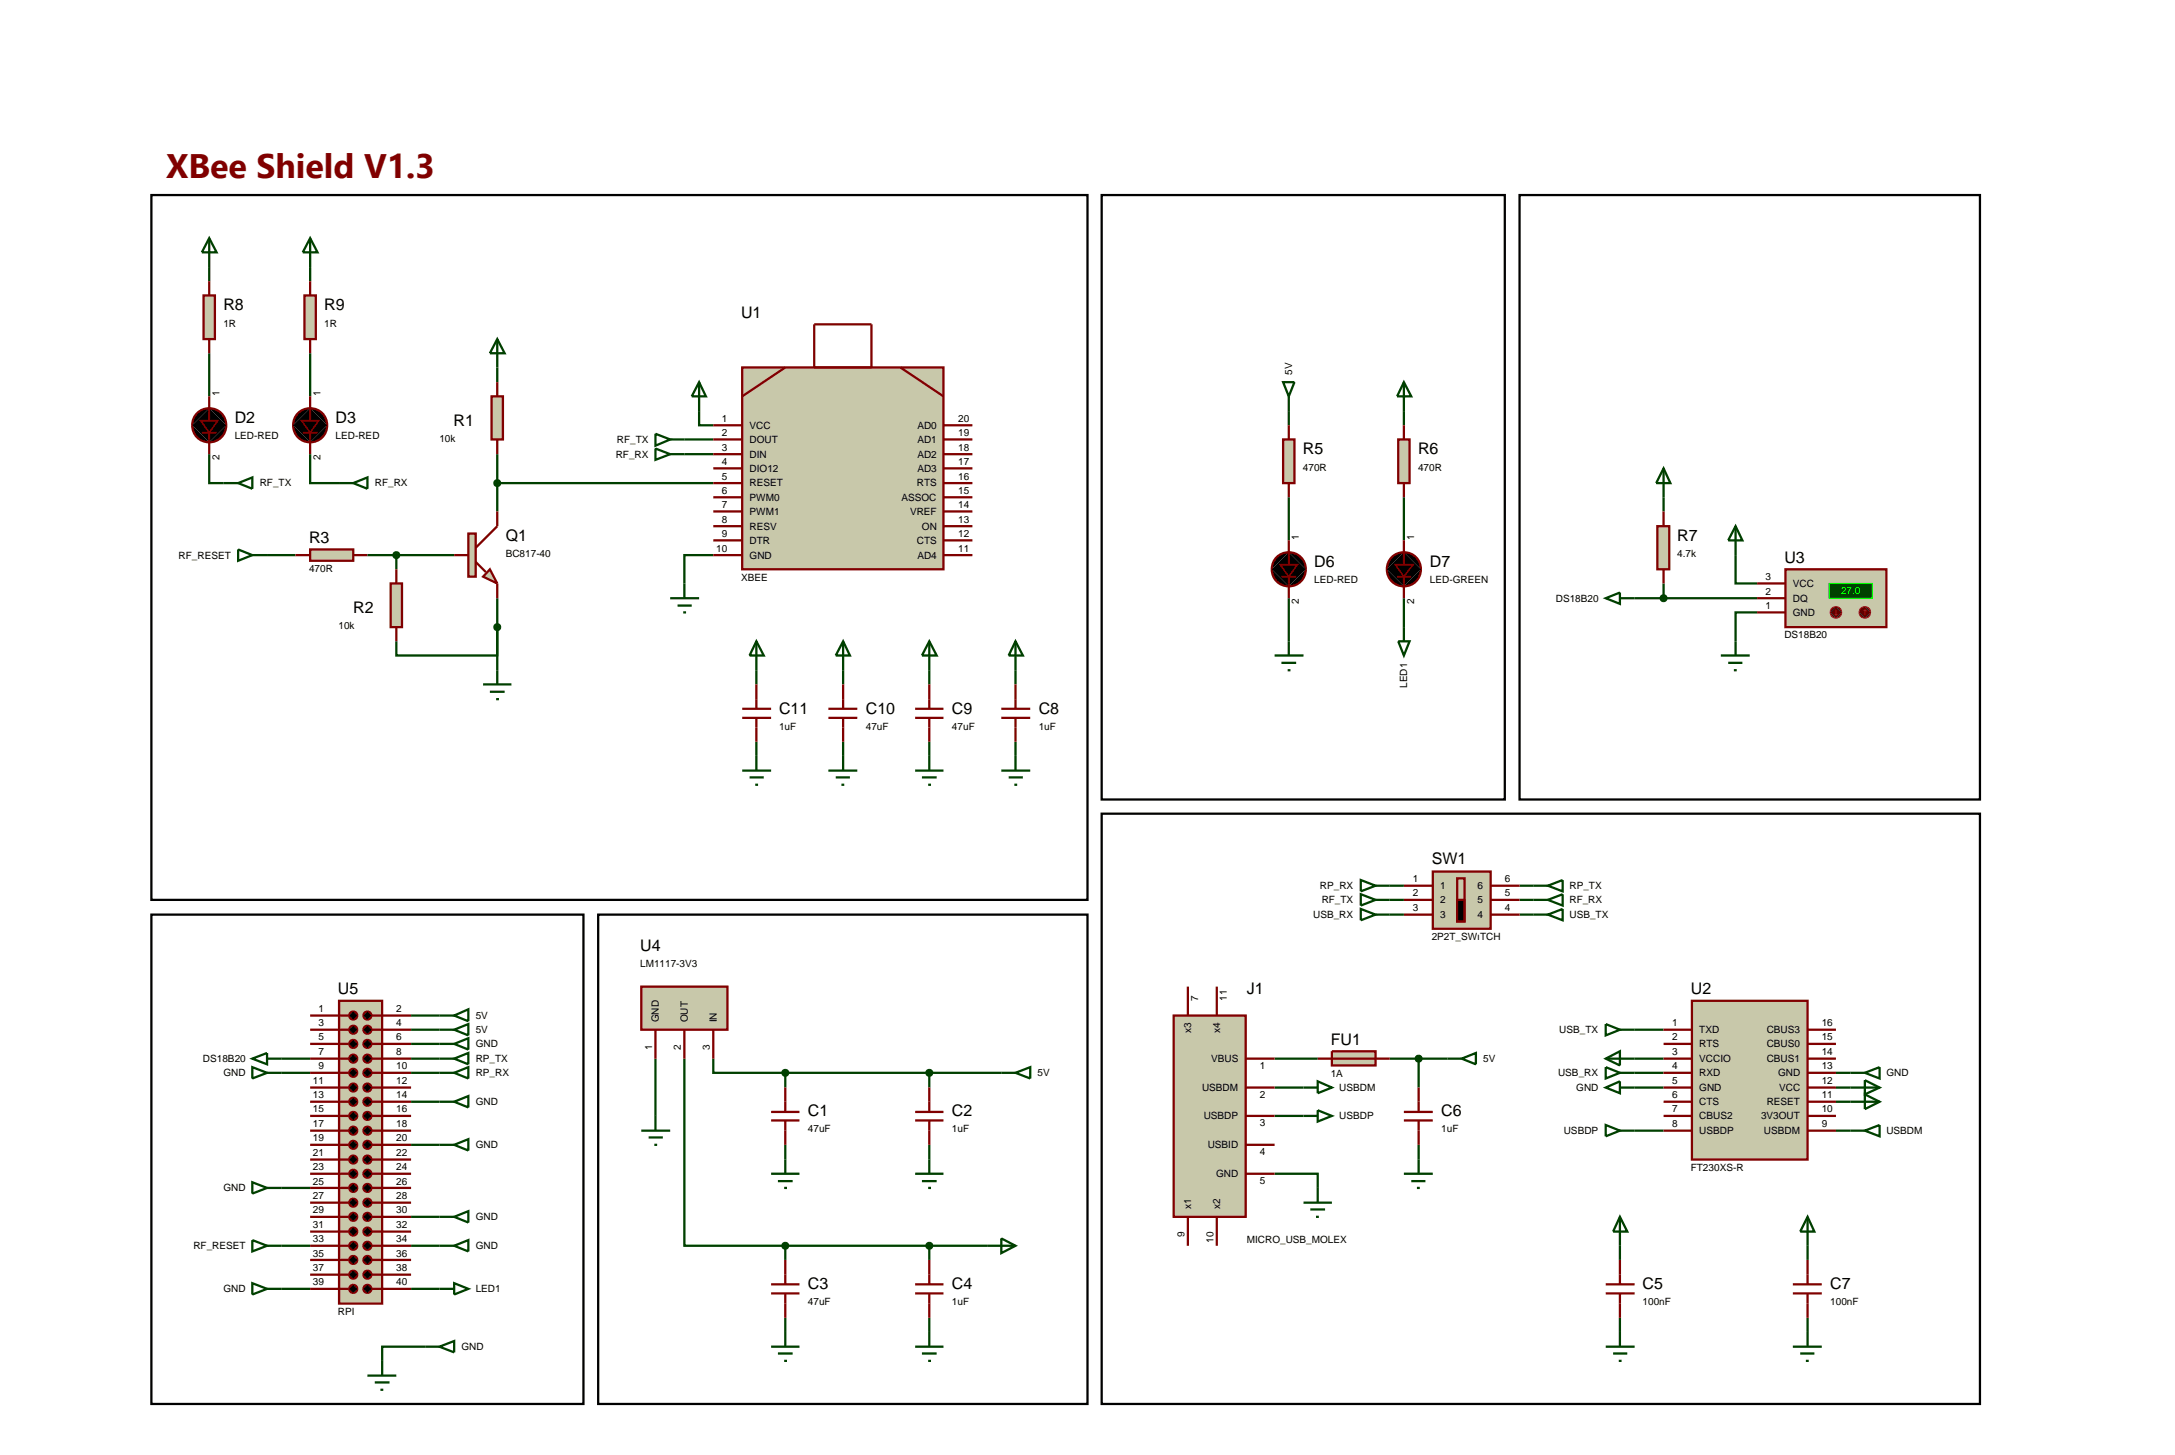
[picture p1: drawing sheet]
<svg xmlns="http://www.w3.org/2000/svg" width="384mm" height="257mm" viewBox="0 0 384 257" stroke-linecap="round" stroke-linejoin="round" font-family="sans-serif">
<g fill="none" stroke="#004000" stroke-width=".4">
<path d="M36.9 47.1v2.5M54.7 47.1v2.5M36.9 62.3v7.6M54.7 62.3v7.6M87.7 64.8v2.6M120.7 77.5h5.1M123.3 72.5v2.5h2.5M227.3 72.5v2.5M247.6 72.5v2.5M36.9 80.1v5.1h2.5M47.1 97.9h5M54.7 80.1v5.1h5.1"/>
<path d="M64.8 97.9h15.3M69.9 97.9v2.5M87.7 85.2h38.1M87.7 80.1v10.1M120.7 80.1h5.1M125.8 97.9h-5.1v5M227.3 87.7v7.6M247.6 87.7v7.6M293.4 87.7v2.5M306.1 97.9v5h3.8M87.7 110.6v5h-17.8v-2.5M87.7 105.5v12.7"/>
<path d="M133.4 118.2v2.5M148.7 118.2v2.5M163.9 118.2v2.5M179.1 118.2v2.5M227.3 105.5v7.6M247.6 105.5v5.1M288.3 105.5h21.6M293.4 102.9v2.6M309.9 108h-3.8v5.1M133.4 130.8v2.5M148.7 130.8v2.5M163.9 130.8v2.5"/>
<path d="M179.1 130.8v2.5M245.1 158.7h2.5M245.1 156.2h2.5M268 158.7h2.5M268 156.2h2.5M72.5 179.1h5M245.1 161.3h2.5M268 161.3h2.5M49.6 189.2h5.1M49.6 186.7h5.1M72.5 181.6h5M72.5 184.1h5"/>
<path d="M72.5 189.2h5M72.5 194.3h5M72.5 186.7h5M115.6 186.7v10.1M120.7 186.7v33h17.8M125.8 186.7v2.5h12.7M138.5 189.2h38.1M138.5 189.2v2.6M163.9 189.2v2.6M224.8 186.7h7.6M224.8 196.8h5.1M224.8 191.8h5.1"/>
<path d="M245.1 186.7h10.2M250.2 186.7v5.1M288.3 181.6h5.1M288.3 189.2h5.1M288.3 186.7h5.1M288.3 191.8h5.1M288.3 199.4h5.1M323.8 189.2h2.6M323.8 194.3h2.6M323.8 191.8h2.6M323.8 199.4h2.6M49.6 209.5h5.1"/>
<path d="M49.6 219.7h5.1M72.5 201.9h5M72.5 214.6h5M72.5 219.7h5M138.5 219.7h35.6M138.5 201.9v2.6M138.5 219.7v2.5M163.9 201.9v2.6M163.9 219.7v2.5M224.8 207h7.6v2.5M250.2 201.9v2.6M285.7 219.7v2.5"/>
<path d="M318.8 219.7v2.5M49.6 227.3h5.1M72.5 227.3h5M75 237.5h-7.6v2.5M138.5 232.4v2.5M163.9 232.4v2.5M285.7 232.4v2.5M318.8 232.4v2.5"/>
</g>
<path d="M130.9 64.8h35.5v35.6h-35.5z" fill="#c8c8aa" stroke="#800000" stroke-width=".4"/>
<g fill="none" stroke="#800000" stroke-width=".4">
<path d="M143.6 57.2h10.1v7.6h-10.1zM125.8 75h5.1M125.8 77.5h5.1M138.5 64.8l-7.6 5.1M158.8 64.8l7.6 5.1M166.4 75h5.1M166.4 77.5h5.1M125.8 80.1h5.1M125.8 82.6h5.1M125.8 85.2h5.1M125.8 87.7h5.1M125.8 90.2h5.1"/>
<path d="M125.8 92.8h5.1M125.8 95.3h5.1M125.8 97.9h5.1M166.4 80.1h5.1M166.4 82.6h5.1M166.4 85.2h5.1M166.4 87.7h5.1M166.4 90.2h5.1M166.4 92.8h5.1M166.4 95.3h5.1M166.4 97.9h5.1"/>
</g>
<path d="M115.6 76.5l2.6 1-2.6 1.1zM115.6 79.1l2.6 1-2.6 1zM118.2 77.5h2.5M118.2 80.1h2.5" fill="none" stroke="#004000" stroke-width=".4"/>
<g fill="#c8c8aa" stroke="#800000" stroke-width=".4">
<path d="M86.4 100.4l1.3 2.5-2.5-1.2z"/>
<path d="M82.6 94.1h1.3v7.6h-1.3z"/>
</g>
<path d="M80.1 97.9h2.5M83.9 99.1l1.8 1.8M87.7 90.2v2.6l-3.8 3.8M87.7 102.9v2.6" fill="none" stroke="#800000" stroke-width=".4"/>
<path d="M86.7 69.9h2v7.6h-2z" fill="#c8c8aa" stroke="#800000" stroke-width=".4"/>
<path d="M87.7 67.4v2.5M87.7 77.5v2.6" fill="none" stroke="#800000" stroke-width=".4"/>
<path d="M87.4 84.8l.3-.1-.5 .5zM87.7 84.7l.4 .2 .1 .3zM87.7 85.7l.5-.5-.2 .4zM87.2 85.2l.5 .5-.4-.2z" fill="#004000" stroke="#004000" stroke-width=".4"/>
<path d="M87.7 84.7l.5 .5-.5 .5-.5-.5z" fill="#004000"/>
<path d="M68.9 102.9h2v7.7h-2z" fill="#c8c8aa" stroke="#800000" stroke-width=".4"/>
<path d="M69.9 100.4v2.5M69.9 110.6v2.5" fill="none" stroke="#800000" stroke-width=".4"/>
<path d="M54.7 96.9h7.6v2h-7.6z" fill="#c8c8aa" stroke="#800000" stroke-width=".4"/>
<path d="M52.1 97.9h2.6M62.3 97.9h2.5" fill="none" stroke="#800000" stroke-width=".4"/>
<path d="M42 96.9l2.5 1-2.5 1zM44.5 97.9h2.6" fill="none" stroke="#004000" stroke-width=".4"/>
<path d="M69.5 97.6l.4-.2-.5 .5zM69.9 97.4l.4 .2 .1 .3zM69.9 98.4l.5-.5-.1 .3zM69.4 97.9l.5 .5-.3-.1z" fill="#004000" stroke="#004000" stroke-width=".4"/>
<path d="M69.4 97.9l.5-.5 .5 .5-.5 .5z" fill="#004000"/>
<path d="M26.7 34.4h165.1v124.3h-165.1z" fill="none" stroke="#000" stroke-width=".4"/>
<g fill="none" stroke="#800000" stroke-width=".4">
<path d="M130.9 125h5.1M130.9 126.6h5.1M133.4 120.7v4.3M133.4 126.6v4.2M146.1 125h5.1M146.1 126.6h5.1M148.7 120.7v4.3M148.7 126.6v4.2M161.4 125h5M161.4 126.6h5M163.9 120.7v4.3M163.9 126.6v4.2"/>
<path d="M176.6 125h5.1M176.6 126.6h5.1M179.1 120.7v4.3M179.1 126.6v4.2"/>
</g>
<g fill="none" stroke="#004000" stroke-width=".4">
<path d="M87.7 118.2v2.5M85.2 120.7h5M86.4 122h2.6M87.5 123.3h.5M130.9 135.9h5.1M132.2 137.1h2.5M133.2 138.4h.5M133.4 133.3v2.6M146.1 135.9h5.1M147.4 137.1h2.5M148.4 138.4h.5M148.7 133.3v2.6"/>
<path d="M161.4 135.9h5M162.6 137.1h2.6M163.7 138.4h.5M163.9 133.3v2.6M176.6 135.9h5.1M177.9 137.1h2.5M178.9 138.4h.5M179.1 133.3v2.6"/>
</g>
<path d="M87.4 110.2l.3-.1-.5 .5zM87.7 110.1l.4 .2 .1 .3zM87.7 111.1l.5-.5-.2 .4zM87.2 110.6l.5 .5-.4-.2z" fill="#004000" stroke="#004000" stroke-width=".4"/>
<path d="M87.7 110.1l.5 .5-.5 .5-.5-.5z" fill="#004000"/>
<g fill="none" stroke="#004000" stroke-width=".4">
<path d="M118.2 105.5h5.1M119.5 106.8h2.5M120.5 108h.5M120.7 102.9v2.6M77.5 179.1h2.6M80.1 179.1l2.5-1.1v2.1zM44.5 188.2l2.6 1-2.6 1zM47.1 189.2h2.5M77.5 181.6h2.6M77.5 184.1h2.6M77.5 194.3h2.6M80.1 181.6l2.5-1v2z"/>
<path d="M80.1 184.1l2.5-1v2zM80.1 194.3l2.5-1v2zM44.5 208.5l2.6 1-2.6 1zM47.1 209.5h2.5M77.5 201.9h2.6M77.5 214.6h2.6M77.5 219.7h2.6M80.1 201.9l2.5-1v2zM80.1 214.6l2.5-1v2zM80.1 219.7l2.5-1v2zM44.5 226.3l2.6 1-2.6 1zM47.1 227.3h2.5"/>
<path d="M77.5 227.3h2.6M80.1 226.3l2.5 1-2.5 1z"/>
</g>
<path d="M59.8 176.5h7.6v53.4h-7.6z" fill="#c8c8aa" stroke="#800000" stroke-width=".4"/>
<g fill="none" stroke="#800000" stroke-width=".4">
<path d="M54.7 179.1h6.8M65.6 179.1h6.9M54.7 181.6h6.8M54.7 184.1h6.8M54.7 186.7h6.8M54.7 189.2h6.8M54.7 191.8h6.8M54.7 194.3h6.8M54.7 196.8h6.8M54.7 199.4h6.8M65.6 181.6h6.9M65.6 184.1h6.9"/>
<path d="M65.6 186.7h6.9M65.6 189.2h6.9M65.6 191.8h6.9M65.6 194.3h6.9M65.6 196.8h6.9M65.6 199.4h6.9M54.7 201.9h6.8M54.7 204.5h6.8M54.7 207h6.8M54.7 209.5h6.8M54.7 212.1h6.8M54.7 214.6h6.8"/>
<path d="M54.7 217.2h6.8M54.7 219.7h6.8M65.6 201.9h6.9M65.6 204.5h6.9M65.6 207h6.9M65.6 209.5h6.9M65.6 212.1h6.9M65.6 214.6h6.9M65.6 217.2h6.9M65.6 219.7h6.9M54.7 222.2h6.8M54.7 224.8h6.8"/>
<path d="M54.7 227.3h6.8M65.6 222.2h6.9M65.6 224.8h6.9M65.6 227.3h6.9"/>
</g>
<g fill="#000" stroke="#800000" stroke-width=".4">
<path d="M61.8 178.6l.5-.2-.7 .7zM62.3 178.4a.68 .68 0 0 1 .7 .7zM62.3 179.8l.7-.7a.68 .68 0 0 1-.7 .7zM61.6 179.1l.7 .7a.68 .68 0 0 1-.7-.7z"/>
<path d="M64.3 178.6l.5-.2-.7 .7zM64.8 178.4a.68 .68 0 0 1 .7 .7zM64.8 179.8l.7-.7a.68 .68 0 0 1-.7 .7zM64.1 179.1l.7 .7a.68 .68 0 0 1-.7-.7z"/>
<path d="M61.8 181.1l.5-.2-.7 .7zM62.3 180.9a.68 .68 0 0 1 .7 .7zM62.3 182.3l.7-.7a.68 .68 0 0 1-.7 .7zM61.6 181.6l.7 .7a.68 .68 0 0 1-.7-.7z"/>
<path d="M61.8 183.6l.5-.2-.7 .7zM62.3 183.4a.68 .68 0 0 1 .7 .7zM62.3 184.8l.7-.7a.68 .68 0 0 1-.7 .7zM61.6 184.1l.7 .7a.68 .68 0 0 1-.7-.7z"/>
<path d="M61.8 186.2l.5-.2-.7 .7zM62.3 186a.68 .68 0 0 1 .7 .7zM63 186.7a.68 .68 0 0 1-.7 .7zM61.6 186.7l.7 .7a.68 .68 0 0 1-.7-.7z"/>
<path d="M61.8 188.7l.5-.2-.7 .7zM62.3 188.5a.68 .68 0 0 1 .7 .7zM62.3 189.9l.7-.7a.68 .68 0 0 1-.7 .7zM61.6 189.2l.7 .7a.68 .68 0 0 1-.7-.7z"/>
<path d="M61.8 191.3l.5-.2-.7 .7zM62.3 191.1a.68 .68 0 0 1 .7 .7zM62.3 192.5l.7-.7a.68 .68 0 0 1-.7 .7zM61.6 191.8l.7 .7a.68 .68 0 0 1-.7-.7z"/>
<path d="M61.8 193.8l.5-.2-.7 .7zM62.3 193.6a.68 .68 0 0 1 .7 .7zM62.3 195l.7-.7a.68 .68 0 0 1-.7 .7zM61.6 194.3l.7 .7a.68 .68 0 0 1-.7-.7z"/>
<path d="M61.8 196.3l.5-.2-.7 .7zM62.3 196.1a.68 .68 0 0 1 .7 .7zM62.3 197.5l.7-.7a.68 .68 0 0 1-.7 .7zM61.6 196.8l.7 .7a.68 .68 0 0 1-.7-.7z"/>
<path d="M61.8 198.9l.5-.2-.7 .7zM62.3 198.7a.68 .68 0 0 1 .7 .7zM63 199.4a.68 .68 0 0 1-.7 .7zM61.6 199.4l.7 .7a.68 .68 0 0 1-.7-.7z"/>
<path d="M64.3 181.1l.5-.2-.7 .7zM64.8 180.9a.68 .68 0 0 1 .7 .7zM64.8 182.3l.7-.7a.68 .68 0 0 1-.7 .7zM64.1 181.6l.7 .7a.68 .68 0 0 1-.7-.7z"/>
<path d="M64.3 183.6l.5-.2-.7 .7zM64.8 183.4a.68 .68 0 0 1 .7 .7zM64.8 184.8l.7-.7a.68 .68 0 0 1-.7 .7zM64.1 184.1l.7 .7a.68 .68 0 0 1-.7-.7z"/>
<path d="M64.3 186.2l.5-.2-.7 .7zM64.8 186a.68 .68 0 0 1 .7 .7zM65.5 186.7a.68 .68 0 0 1-.7 .7zM64.1 186.7l.7 .7a.68 .68 0 0 1-.7-.7z"/>
<path d="M64.3 188.7l.5-.2-.7 .7zM64.8 188.5a.68 .68 0 0 1 .7 .7zM64.8 189.9l.7-.7a.68 .68 0 0 1-.7 .7zM64.1 189.2l.7 .7a.68 .68 0 0 1-.7-.7z"/>
<path d="M64.3 191.3l.5-.2-.7 .7zM64.8 191.1a.68 .68 0 0 1 .7 .7zM64.8 192.5l.7-.7a.68 .68 0 0 1-.7 .7zM64.1 191.8l.7 .7a.68 .68 0 0 1-.7-.7z"/>
<path d="M64.3 193.8l.5-.2-.7 .7zM64.8 193.6a.68 .68 0 0 1 .7 .7zM65.5 194.3a.68 .68 0 0 1-.7 .7zM64.1 194.3l.7 .7a.68 .68 0 0 1-.7-.7z"/>
<path d="M64.3 196.3l.5-.2-.7 .7zM64.8 196.1a.68 .68 0 0 1 .7 .7zM64.8 197.5l.7-.7a.68 .68 0 0 1-.7 .7zM64.1 196.8l.7 .7a.68 .68 0 0 1-.7-.7z"/>
<path d="M64.3 198.9l.5-.2-.7 .7zM64.8 198.7a.68 .68 0 0 1 .7 .7zM65.5 199.4a.68 .68 0 0 1-.7 .7zM64.1 199.4l.7 .7a.68 .68 0 0 1-.7-.7z"/>
<path d="M61.8 201.4l.5-.2-.7 .7zM62.3 201.2a.68 .68 0 0 1 .7 .7zM62.3 202.6l.7-.7a.68 .68 0 0 1-.7 .7zM61.6 201.9l.7 .7a.68 .68 0 0 1-.7-.7z"/>
<path d="M61.8 204l.5-.2-.7 .7zM62.3 203.8a.68 .68 0 0 1 .7 .7zM62.3 205.2l.7-.7a.68 .68 0 0 1-.7 .7zM61.6 204.5l.7 .7a.68 .68 0 0 1-.7-.7z"/>
<path d="M61.8 206.5l.5-.2-.7 .7zM62.3 206.3a.68 .68 0 0 1 .7 .7zM62.3 207.7l.7-.7a.68 .68 0 0 1-.7 .7zM61.6 207l.7 .7a.68 .68 0 0 1-.7-.7z"/>
<path d="M61.8 209l.5-.2-.7 .7zM62.3 208.8a.68 .68 0 0 1 .7 .7zM62.3 210.2l.7-.7a.68 .68 0 0 1-.7 .7zM61.6 209.5l.7 .7a.68 .68 0 0 1-.7-.7z"/>
<path d="M61.8 211.6l.5-.2-.7 .7zM62.3 211.4a.68 .68 0 0 1 .7 .7zM63 212.1a.68 .68 0 0 1-.7 .7zM61.6 212.1l.7 .7a.68 .68 0 0 1-.7-.7z"/>
<path d="M61.8 214.1l.5-.2-.7 .7zM62.3 213.9a.68 .68 0 0 1 .7 .7zM62.3 215.3l.7-.7a.68 .68 0 0 1-.7 .7zM61.6 214.6l.7 .7a.68 .68 0 0 1-.7-.7z"/>
<path d="M61.8 216.7l.5-.2-.7 .7zM62.3 216.5a.68 .68 0 0 1 .7 .7zM62.3 217.9l.7-.7a.68 .68 0 0 1-.7 .7zM61.6 217.2l.7 .7a.68 .68 0 0 1-.7-.7z"/>
<path d="M61.8 219.2l.5-.2-.7 .7zM62.3 219a.68 .68 0 0 1 .7 .7zM62.3 220.4l.7-.7a.68 .68 0 0 1-.7 .7zM61.6 219.7l.7 .7a.68 .68 0 0 1-.7-.7z"/>
<path d="M64.3 201.4l.5-.2-.7 .7zM64.8 201.2a.68 .68 0 0 1 .7 .7zM64.8 202.6l.7-.7a.68 .68 0 0 1-.7 .7zM64.1 201.9l.7 .7a.68 .68 0 0 1-.7-.7z"/>
<path d="M64.3 204l.5-.2-.7 .7zM64.8 203.8a.68 .68 0 0 1 .7 .7zM64.8 205.2l.7-.7a.68 .68 0 0 1-.7 .7zM64.1 204.5l.7 .7a.68 .68 0 0 1-.7-.7z"/>
<path d="M64.3 206.5l.5-.2-.7 .7zM64.8 206.3a.68 .68 0 0 1 .7 .7zM65.5 207a.68 .68 0 0 1-.7 .7zM64.1 207l.7 .7a.68 .68 0 0 1-.7-.7z"/>
<path d="M64.3 209l.5-.2-.7 .7zM64.8 208.8a.68 .68 0 0 1 .7 .7zM64.8 210.2l.7-.7a.68 .68 0 0 1-.7 .7zM64.1 209.5l.7 .7a.68 .68 0 0 1-.7-.7z"/>
<path d="M64.3 211.6l.5-.2-.7 .7zM64.8 211.4a.68 .68 0 0 1 .7 .7zM65.5 212.1a.68 .68 0 0 1-.7 .7zM64.1 212.1l.7 .7a.68 .68 0 0 1-.7-.7z"/>
<path d="M64.3 214.1l.5-.2-.7 .7zM64.8 213.9a.68 .68 0 0 1 .7 .7zM64.8 215.3l.7-.7a.68 .68 0 0 1-.7 .7zM64.1 214.6l.7 .7a.68 .68 0 0 1-.7-.7z"/>
<path d="M64.3 216.7l.5-.2-.7 .7zM64.8 216.5a.68 .68 0 0 1 .7 .7zM64.8 217.9l.7-.7a.68 .68 0 0 1-.7 .7zM64.1 217.2l.7 .7a.68 .68 0 0 1-.7-.7z"/>
<path d="M64.3 219.2l.5-.2-.7 .7zM64.8 219a.68 .68 0 0 1 .7 .7zM64.8 220.4l.7-.7a.68 .68 0 0 1-.7 .7zM64.1 219.7l.7 .7a.68 .68 0 0 1-.7-.7z"/>
<path d="M61.8 221.7l.5-.2-.7 .7zM62.3 221.5a.68 .68 0 0 1 .7 .7zM62.3 222.9l.7-.7a.68 .68 0 0 1-.7 .7zM61.6 222.2l.7 .7a.68 .68 0 0 1-.7-.7z"/>
<path d="M61.8 224.3l.5-.2-.7 .7zM62.3 224.1a.68 .68 0 0 1 .7 .7zM63 224.8a.68 .68 0 0 1-.7 .7zM61.6 224.8l.7 .7a.68 .68 0 0 1-.7-.7z"/>
<path d="M61.8 226.8l.5-.2-.7 .7zM62.3 226.6a.68 .68 0 0 1 .7 .7zM62.3 228l.7-.7a.68 .68 0 0 1-.7 .7zM61.6 227.3l.7 .7a.68 .68 0 0 1-.7-.7z"/>
<path d="M64.3 221.7l.5-.2-.7 .7zM64.8 221.5a.68 .68 0 0 1 .7 .7zM64.8 222.9l.7-.7a.68 .68 0 0 1-.7 .7zM64.1 222.2l.7 .7a.68 .68 0 0 1-.7-.7z"/>
<path d="M64.3 224.3l.5-.2-.7 .7zM64.8 224.1a.68 .68 0 0 1 .7 .7zM65.5 224.8a.68 .68 0 0 1-.7 .7zM64.1 224.8l.7 .7a.68 .68 0 0 1-.7-.7z"/>
<path d="M64.3 226.8l.5-.2-.7 .7zM64.8 226.6a.68 .68 0 0 1 .7 .7zM64.8 228l.7-.7a.68 .68 0 0 1-.7 .7zM64.1 227.3l.7 .7a.68 .68 0 0 1-.7-.7z"/>
</g>
<g fill="#000">
<path d="M62.3 178.4l.7 .7-.7 .7-.7-.7zM64.8 178.4l.7 .7-.7 .7-.7-.7zM62.3 180.9l.7 .7-.7 .7-.7-.7zM62.3 183.4l.7 .7-.7 .7-.7-.7zM61.6 186.7l.7-.7 .7 .7-.7 .7zM61.6 189.2l.7-.7 .7 .7-.7 .7zM62.3 191.1l.7 .7-.7 .7-.7-.7zM62.3 193.6l.7 .7-.7 .7-.7-.7zM61.6 196.8l.7-.7 .7 .7-.7 .7zM61.6 199.4l.7-.7 .7 .7-.7 .7zM64.8 180.9l.7 .7-.7 .7-.7-.7zM64.8 183.4l.7 .7-.7 .7-.7-.7z"/>
<path d="M64.8 186l.7 .7-.7 .7-.7-.7zM64.8 188.5l.7 .7-.7 .7-.7-.7zM64.8 191.1l.7 .7-.7 .7-.7-.7zM64.8 193.6l.7 .7-.7 .7-.7-.7zM64.8 196.1l.7 .7-.7 .7-.7-.7zM64.8 198.7l.7 .7-.7 .7-.7-.7zM61.6 201.9l.7-.7 .7 .7-.7 .7zM61.6 204.5l.7-.7 .7 .7-.7 .7zM62.3 206.3l.7 .7-.7 .7-.7-.7zM61.6 209.5l.7-.7 .7 .7-.7 .7zM61.6 212.1l.7-.7 .7 .7-.7 .7zM61.6 214.6l.7-.7 .7 .7-.7 .7z"/>
<path d="M61.6 217.2l.7-.7 .7 .7-.7 .7zM62.3 219l.7 .7-.7 .7-.7-.7zM64.8 201.2l.7 .7-.7 .7-.7-.7zM64.8 203.8l.7 .7-.7 .7-.7-.7zM64.8 206.3l.7 .7-.7 .7-.7-.7zM64.8 208.8l.7 .7-.7 .7-.7-.7zM64.8 211.4l.7 .7-.7 .7-.7-.7zM64.8 213.9l.7 .7-.7 .7-.7-.7zM64.8 216.5l.7 .7-.7 .7-.7-.7zM64.8 219l.7 .7-.7 .7-.7-.7zM61.6 222.2l.7-.7 .7 .7-.7 .7zM61.6 224.8l.7-.7 .7 .7-.7 .7z"/>
<path d="M61.6 227.3l.7-.7 .7 .7-.7 .7zM64.8 221.5l.7 .7-.7 .7-.7-.7zM64.8 224.1l.7 .7-.7 .7-.7-.7zM64.8 226.6l.7 .7-.7 .7-.7-.7z"/>
</g>
<path d="M26.7 161.3h76.2v86.3h-76.2z" fill="none" stroke="#000" stroke-width=".4"/>
<path d="M77.5 186.7h2.6M77.5 189.2h2.6M80.1 186.7l2.5-1v2zM80.1 189.2l2.5-1v2z" fill="none" stroke="#004000" stroke-width=".4"/>
<path d="M113.1 174h15.2v7.6h-15.2z" fill="#c8c8aa" stroke="#800000" stroke-width=".4"/>
<path d="M115.6 181.6v5.1M120.7 181.6v5.1M125.8 181.6v5.1M161.4 196.1h5M161.4 197.6h5M163.9 191.8v4.3M163.9 197.6v4.3" fill="none" stroke="#800000" stroke-width=".4"/>
<g fill="none" stroke="#004000" stroke-width=".4">
<path d="M113.1 199.4h5.1M115.6 196.8v2.6M114.4 200.6h2.5M115.4 201.9h.5M136 207h5M137.2 208.3h2.6M138.3 209.5h.5M138.5 204.5v2.5M161.4 207h5M162.6 208.3h2.6M163.7 209.5h.5M163.9 204.5v2.5"/>
<path d="M136 237.5h5M137.2 238.7h2.6M138.5 234.9v2.6M161.4 237.5h5M162.6 238.7h2.6M163.9 234.9v2.6M138.3 240h.5M163.7 240h.5"/>
</g>
<path d="M105.5 161.3h86.3v86.3h-86.3z" fill="none" stroke="#000" stroke-width=".4"/>
<path d="M314.9 100.4h17.8v10.2h-17.8z" fill="#c8c8aa" stroke="#800000" stroke-width=".4"/>
<path d="M322.6 102.9h7.6v2.6h-7.6z" fill="#004000" stroke="#0f0" stroke-width=".2"/>
<path d="M309.9 105.5h5M309.9 102.9h5M309.9 108h5" fill="none" stroke="#800000" stroke-width=".4"/>
<path d="M328.2 107.3l.7-.3-1 1zM328.9 107a.94 .94 0 0 1 1 1zM328.9 109l1-1a.94 .94 0 0 1-1 1zM327.9 108l1 1a.94 .94 0 0 1-1-1z" fill="#400000" stroke="#f00" stroke-width=".2"/>
<path d="M327.9 108l1-1 1 1-1 1z" fill="#400000"/>
<path d="M328.9 107.5l-.2 .3M328.9 107.5l.3 .3M328.9 107.5v1" fill="none" stroke="#f00" stroke-width=".2"/>
<path d="M323.1 107.3l.7-.3-1 1zM323.8 107a.94 .94 0 0 1 1 1zM323.8 109l1-1a.94 .94 0 0 1-1 1zM322.8 108l1 1a.94 .94 0 0 1-1-1z" fill="#400000" stroke="#f00" stroke-width=".2"/>
<path d="M323.8 107l1 1-1 1-1-1z" fill="#400000"/>
<path d="M323.6 108.3l.2 .2M323.8 107.5v1M324.1 108.3l-.3 .2" fill="none" stroke="#f00" stroke-width=".2"/>
<path d="M224.9 98.5a2.97 2.97 0 0 1 2.4-1.1l-3 3 .1-.7zM227.3 97.4a2.95 2.95 0 0 1 3 3zM230.3 100.4a2.95 2.95 0 0 1-3 3zM224.3 100.4l3 3a2.95 2.95 0 0 1-3-3z" fill="#000" stroke="#800000" stroke-width=".4"/>
<path d="M224.3 100.4l3-3 3 3-3 3z" fill="#000"/>
<path d="M226 101.7h2.6" fill="none" stroke="#800000" stroke-width=".3"/>
<path d="M227.3 95.3v4.3M227.3 101.7v3.8" fill="none" stroke="#800000" stroke-width=".4"/>
<path d="M225.8 99.6h3l-1.5 2.1z" fill="#000" stroke="#800000" stroke-width=".3"/>
<path d="M226.3 77.5h2v7.7h-2z" fill="#c8c8aa" stroke="#800000" stroke-width=".4"/>
<path d="M227.3 75v2.5M227.3 85.2v2.5M247.6 95.3v4.3M247.6 101.7v3.8" fill="none" stroke="#800000" stroke-width=".4"/>
<path d="M245.7 98l1.2-.5 .7-.1-3 3a2.97 2.97 0 0 1 1.1-2.4zM247.6 97.4a2.95 2.95 0 0 1 3 3zM247.6 103.4l3-3a2.95 2.95 0 0 1-3 3zM244.6 100.4l3 3a2.95 2.95 0 0 1-3-3z" fill="#000" stroke="#800000" stroke-width=".4"/>
<path d="M247.6 97.4l3 3-3 3-3-3z" fill="#000"/>
<path d="M246.4 101.7h2.5" fill="none" stroke="#800000" stroke-width=".3"/>
<path d="M246.1 99.6h3.1l-1.6 2.1z" fill="#000" stroke="#800000" stroke-width=".3"/>
<path d="M246.6 77.5h2v7.7h-2z" fill="#c8c8aa" stroke="#800000" stroke-width=".4"/>
<path d="M247.6 75v2.5M247.6 85.2v2.5" fill="none" stroke="#800000" stroke-width=".4"/>
<path d="M194.3 34.4h71.1v106.6h-71.1z" fill="none" stroke="#000" stroke-width=".4"/>
<path d="M226.3 67.4h2l-1 2.5zM227.3 69.9v2.6M224.8 115.6h5.1M226 116.9h2.6M227.1 118.2h.5M227.3 113.1v2.5M246.6 113.1h2l-1 2.5zM247.6 110.6v2.5M303.5 115.6h5.1M304.8 116.9h2.5M305.8 118.2h.5M306.1 113.1v2.5" fill="none" stroke="#004000" stroke-width=".4"/>
<path d="M292.3 92.8h2.1v7.6h-2.1z" fill="#c8c8aa" stroke="#800000" stroke-width=".4"/>
<path d="M293.4 90.2v2.6M293.4 100.4v2.5" fill="none" stroke="#800000" stroke-width=".4"/>
<path d="M283.2 105.5l2.5-1v2zM285.7 105.5h2.6M44.5 186.7l2.6-1v2zM47.1 186.7h2.5" fill="none" stroke="#004000" stroke-width=".4"/>
<path d="M293 105.2l.4-.2-.5 .5zM293.4 105l.4 .2 .1 .3zM293.9 105.5l-.1 .3-.4 .2zM292.9 105.5l.5 .5-.4-.2z" fill="#004000" stroke="#004000" stroke-width=".4"/>
<path d="M292.9 105.5l.5-.5 .5 .5-.5 .5z" fill="#004000"/>
<path d="M268 34.4h81.2v106.6h-81.2z" fill="none" stroke="#000" stroke-width=".4"/>
<path d="M136 196.1h5M136 197.6h5M138.5 191.8v4.3M138.5 197.6v4.3M136 226.5h5M136 228.1h5M138.5 222.2v4.3M138.5 228.1v4.3M161.4 226.5h5M161.4 228.1h5M163.9 222.2v4.3M163.9 228.1v4.3" fill="none" stroke="#800000" stroke-width=".4"/>
<path d="M138.1 188.9l.4-.2-.5 .5zM138.5 188.7l.4 .2 .1 .3zM138.5 189.7l.5-.5-.2 .4zM138 189.2l.5 .5-.3-.1z" fill="#004000" stroke="#004000" stroke-width=".4"/>
<path d="M138.5 188.7l.5 .5-.5 .5-.5-.5z" fill="#004000"/>
<path d="M138.2 219.3l.3-.1-.5 .5zM138.5 219.2l.3 .1 .2 .4zM138.5 220.2l.5-.5-.2 .4zM138 219.7l.5 .5-.3-.1z" fill="#004000" stroke="#004000" stroke-width=".4"/>
<path d="M138.5 219.2l.5 .5-.5 .5-.5-.5z" fill="#004000"/>
<path d="M176.6 189.2h2.5M179.1 189.2l2.6-1v2z" fill="none" stroke="#004000" stroke-width=".4"/>
<path d="M163.5 188.9l.4-.2-.5 .5zM163.9 188.7l.4 .2 .1 .3zM163.9 189.7l.5-.5-.2 .4zM163.4 189.2l.5 .5-.3-.1z" fill="#004000" stroke="#004000" stroke-width=".4"/>
<path d="M163.9 188.7l.5 .5-.5 .5-.5-.5z" fill="#004000"/>
<path d="M174.1 219.7h5M176.6 218.4l2.5 1.3-2.5 1.3z" fill="none" stroke="#004000" stroke-width=".4"/>
<path d="M163.6 219.3l.3-.1-.5 .5zM163.9 219.2l.3 .1 .2 .4zM163.9 220.2l.5-.5-.2 .4zM163.4 219.7l.5 .5-.3-.1z" fill="#004000" stroke="#004000" stroke-width=".4"/>
<path d="M163.9 219.2l.5 .5-.5 .5-.5-.5z" fill="#004000"/>
<g fill="none" stroke="#004000" stroke-width=".4">
<path d="M229.9 196.8h2.5M229.9 191.8h2.5M232.4 195.8l2.5 1-2.5 1zM232.4 190.7l2.5 1.1-2.5 1zM283.2 191.8l2.5-1.1v2.1zM283.2 186.7l2.5-1.3v2.5zM283.2 198.4l2.5 1-2.5 1zM283.2 186.7h5.1M285.7 191.8h2.6M285.7 199.4h2.6M326.4 194.3h5.1M326.4 199.4h2.5"/>
<path d="M328.9 193l2.6 1.3-2.6 1.3zM328.9 199.4l2.6-1v2zM229.9 212.1h5M231.1 213.3h2.6M232.1 214.6h.5M232.4 209.5v2.6M316.2 237.5h5.1M317.5 238.7h2.5M318.8 234.9v2.6M318.5 240h.5"/>
</g>
<path d="M316.2 226.5h5.1M316.2 228.1h5.1M318.8 222.2v4.3M318.8 228.1v4.3" fill="none" stroke="#800000" stroke-width=".4"/>
<path d="M207 179.1h12.7v35.5h-12.7z" fill="#c8c8aa" stroke="#800000" stroke-width=".4"/>
<g fill="none" stroke="#800000" stroke-width=".4">
<path d="M209.5 174v5.1M214.6 174v5.1M219.7 196.8h5.1M219.7 191.8h5.1M219.7 186.7h5.1M209.5 214.6v5.1M214.6 214.6v5.1M219.7 207h5.1M219.7 201.9h5.1M283.2 226.5h5.1M283.2 228.1h5.1M285.7 222.2v4.3"/>
<path d="M285.7 228.1v4.3"/>
</g>
<path d="M194.3 143.5h154.9v104.1h-154.9z" fill="none" stroke="#000" stroke-width=".4"/>
<path d="M255.3 186.7h2.5M257.8 186.7l2.5-1v2zM283.2 180.6l2.5 1-2.5 1zM283.2 188.2l2.5 1-2.5 1zM285.7 181.6h2.6M285.7 189.2h2.6M285.7 214.6l1.3 2.6h-2.5zM285.7 214.6v5.1M283.2 237.5h5.1M284.5 238.7h2.5M285.7 234.9v2.6M285.5 240h.5" fill="none" stroke="#004000" stroke-width=".4"/>
<path d="M298.4 176.5h20.4v28h-20.4z" fill="#c8c8aa" stroke="#800000" stroke-width=".4"/>
<g fill="none" stroke="#800000" stroke-width=".4">
<path d="M293.4 181.6h5M293.4 184.1h5M293.4 186.7h5M293.4 189.2h5M293.4 191.8h5M293.4 194.3h5M293.4 196.8h5M293.4 199.4h5M318.8 181.6h5M318.8 184.1h5M318.8 186.7h5M318.8 189.2h5"/>
<path d="M318.8 191.8h5M318.8 194.3h5M318.8 196.8h5M318.8 199.4h5"/>
</g>
<path d="M326.4 191.8h5.1M328.9 190.5l2.6 1.3-2.6 1.2zM318.8 214.6l1.2 2.6h-2.5zM318.8 214.6v5.1" fill="none" stroke="#004000" stroke-width=".4"/>
<path d="M234.9 185.4h7.7v2.5h-7.7z" fill="#c8c8aa" stroke="#800000" stroke-width=".4"/>
<path d="M232.4 186.7h12.7M247.6 196.1h5.1M247.6 197.6h5.1M250.2 191.8v4.3M250.2 197.6v4.3" fill="none" stroke="#800000" stroke-width=".4"/>
<g fill="none" stroke="#004000" stroke-width=".4">
<path d="M87.7 59.8l1.3 2.5h-2.6zM87.7 59.8v5M123.3 67.4l1.2 2.5h-2.5zM123.3 67.4v5.1M247.6 67.4l1.3 2.5h-2.5zM247.6 67.4v5.1M293.4 82.6l1.2 2.6h-2.5zM293.4 82.6v5.1M306.1 92.8l1.2 2.5h-2.5zM306.1 92.8v5.1M133.4 113.1l1.3 2.5h-2.5zM133.4 113.1v5.1"/>
<path d="M148.7 113.1l1.2 2.5h-2.5zM148.7 113.1v5.1M163.9 113.1l1.3 2.5h-2.6zM163.9 113.1v5.1M179.1 113.1l1.3 2.5h-2.5zM179.1 113.1v5.1M326.4 189.2h2.5M328.9 189.2l2.6-1v2zM75 237.5h2.5M77.5 237.5l2.6-1v2zM64.8 242.6h5.1M66.1 243.8h2.6"/>
<path d="M67.1 245.1h.5M67.4 240v2.6"/>
</g>
<path d="M249.8 186.4l.4-.2-.5 .5zM250.2 186.2l.3 .1 .2 .4zM250.7 186.7l-.1 .3-.4 .2zM249.7 186.7l.5 .5-.4-.2z" fill="#004000" stroke="#004000" stroke-width=".4"/>
<path d="M249.7 186.7l.5-.5 .5 .5-.5 .5z" fill="#004000"/>
<path d="M44.5 218.7l2.6 1-2.6 1zM47.1 219.7h2.5M247.6 207h5.1M248.9 208.3h2.5M249.9 209.5h.5M250.2 204.5v2.5" fill="none" stroke="#004000" stroke-width=".4"/>
<path d="M252.7 153.7h10.2v10.1h-10.2z" fill="#c8c8aa" stroke="#800000" stroke-width=".4"/>
<path d="M36.9 69.9v4.3M36.9 76.3v3.8M247.6 156.2h5.1M247.6 158.7h5.1M257 154.9h1.3v7.6h-1.3zM262.9 156.2h5.1M262.9 158.7h5.1M247.6 161.3h5.1M262.9 161.3h5.1" fill="none" stroke="#800000" stroke-width=".4"/>
<g fill="#000" stroke="#800000" stroke-width=".4">
<path d="M257 158.7h1.3v3.8h-1.3z"/>
<path d="M34.5 73.1a2.97 2.97 0 0 1 2.4-1.1l-3 3 .1-.7zM36.9 72a2.95 2.95 0 0 1 3 3zM36.9 78l3-3a2.95 2.95 0 0 1-3 3zM33.9 75l3 3a2.95 2.95 0 0 1-3-3z"/>
</g>
<path d="M240 157.7l2.6 1-2.6 1zM240 155.2l2.6 1-2.6 1zM242.6 158.7h2.5M242.6 156.2h2.5M270.5 158.7h2.5M270.5 156.2h2.5M273 158.7l2.6-1v2zM273 156.2l2.6-1v2zM240 160.3l2.6 1-2.6 1zM242.6 161.3h2.5M270.5 161.3h2.5M273 161.3l2.6-1v2z" fill="none" stroke="#004000" stroke-width=".4"/>
<path d="M36.9 72l3 3-3 3-3-3z" fill="#000"/>
<path d="M35.6 76.3h2.6" fill="none" stroke="#800000" stroke-width=".3"/>
<path d="M35.4 74.2h3l-1.5 2.1z" fill="#000" stroke="#800000" stroke-width=".3"/>
<path d="M35.9 52.1h2v7.7h-2z" fill="#c8c8aa" stroke="#800000" stroke-width=".4"/>
<path d="M36.9 49.6v2.5M36.9 59.8v2.5M54.7 69.9v4.3M54.7 76.3v3.8" fill="none" stroke="#800000" stroke-width=".4"/>
<path d="M52.8 72.6l1.2-.5 .7-.1-3 3a2.97 2.97 0 0 1 1.1-2.4zM54.7 72a2.95 2.95 0 0 1 3 3zM54.7 78l3-3a2.95 2.95 0 0 1-3 3zM51.7 75l3 3a2.95 2.95 0 0 1-3-3z" fill="#000" stroke="#800000" stroke-width=".4"/>
<path d="M54.7 72l3 3-3 3-3-3z" fill="#000"/>
<path d="M53.4 76.3h2.6" fill="none" stroke="#800000" stroke-width=".3"/>
<path d="M53.2 74.2h3l-1.5 2.1z" fill="#000" stroke="#800000" stroke-width=".3"/>
<path d="M53.7 52.1h2v7.7h-2z" fill="#c8c8aa" stroke="#800000" stroke-width=".4"/>
<path d="M54.7 49.6v2.5M54.7 59.8v2.5" fill="none" stroke="#800000" stroke-width=".4"/>
<path d="M36.9 42l1.3 2.5h-2.6zM36.9 42v5.1M54.7 42l1.3 2.5h-2.6zM54.7 42v5.1M39.4 85.2h2.6M42 85.2l2.5-1v2zM59.8 85.2h2.5M62.3 85.2l2.5-1v2z" fill="none" stroke="#004000" stroke-width=".4"/>
<text font-size="6" fill="#800000" x="29.3" y="31.5">XBee Shield V1.3</text>
<g font-size="2.8">
<text x="39.4" y="54.7">R8</text>
<text x="57.2" y="54.7">R9</text>
<text x="130.7" y="56.1">U1</text>
<text x="41.4" y="74.6">D2</text>
<text x="59.2" y="74.6">D3</text>
<text x="80" y="75.1">R1</text>
<text x="229.8" y="80.1">R5</text>
<text x="250.1" y="80.1">R6</text>
<text x="54.5" y="95.8">R3</text>
<text x="89.2" y="95.4">Q1</text>
<text x="295.8" y="95.4">R7</text>
<text x="231.8" y="100">D6</text>
<text x="252.2" y="100">D7</text>
<text x="314.7" y="99.3">U3</text>
<text x="62.3" y="108.1">R2</text>
<text x="137.4" y="125.9">C11</text>
<text x="152.7" y="125.9">C10</text>
<text x="167.9" y="125.9">C9</text>
<text x="183.2" y="125.9">C8</text>
<text x="252.5" y="152.5">SW1</text>
<text x="112.9" y="167.7">U4</text>
<text x="59.6" y="175.4">U5</text>
<text x="219.9" y="175.4">J1</text>
<text x="298.2" y="175.4">U2</text>
<text x="234.7" y="184.3">FU1</text>
<text x="142.5" y="196.9">C1</text>
<text x="167.9" y="196.9">C2</text>
<text x="254.2" y="196.9">C6</text>
<text x="142.5" y="227.4">C3</text>
<text x="167.9" y="227.4">C4</text>
<text x="289.7" y="227.4">C5</text>
<text x="322.8" y="227.4">C7</text>
</g>
<g font-size="1.8">
<text x="39.4" y="57.6">1R</text>
<text x="57.2" y="57.6">1R</text>
<text x="38.7" y="69.9" transform="rotate(-90 38.7 69.9)">1</text>
<text x="56.5" y="69.9" transform="rotate(-90 56.5 69.9)">1</text>
<text x="227.9" y="66.1" transform="rotate(-90 227.9 66.1)">5V</text>
<text x="41.4" y="77.4">LED-RED</text>
<text x="59.2" y="77.4">LED-RED</text>
<text x="77.5" y="77.9">10k</text>
<text x="127.3" y="74.4">1</text>
<text x="127.3" y="76.9">2</text>
<text x="132.2" y="75.6">VCC</text>
<text x="161.8" y="75.6">AD0</text>
<text x="169" y="74.4">20</text>
<text x="169" y="76.9">19</text>
<text x="38.7" y="81.1" transform="rotate(-90 38.7 81.1)">2</text>
<text x="56.5" y="81.1" transform="rotate(-90 56.5 81.1)">2</text>
<text x="108.6" y="80.7">RF_RX</text>
<text x="108.8" y="78.1">RF_TX</text>
<text x="127.3" y="79.5">3</text>
<text x="127.3" y="82">4</text>
<text x="132.2" y="78.1">DOUT</text>
<text x="132.2" y="80.7">DIN</text>
<text x="132.2" y="83.2">DIO12</text>
<text x="161.8" y="78.1">AD1</text>
<text x="161.8" y="80.7">AD2</text>
<text x="161.8" y="83.2">AD3</text>
<text x="169" y="79.5">18</text>
<text x="169" y="82">17</text>
<text x="229.8" y="83">470R</text>
<text x="250.1" y="83">470R</text>
<text x="45.8" y="85.8">RF_TX</text>
<text x="66.1" y="85.8">RF_RX</text>
<text x="127.3" y="84.6">5</text>
<text x="127.3" y="87.1">6</text>
<text x="127.3" y="89.6">7</text>
<text x="132.2" y="85.8">RESET</text>
<text x="132.2" y="88.3">PWM0</text>
<text x="159" y="88.3">ASSOC</text>
<text x="161.7" y="85.8">RTS</text>
<text x="169" y="84.6">16</text>
<text x="169" y="87.1">15</text>
<text x="169" y="89.6">14</text>
<text x="127.3" y="92.2">8</text>
<text x="127.3" y="94.7">9</text>
<text x="132.2" y="90.8">PWM1</text>
<text x="132.2" y="93.4">RESV</text>
<text x="132.2" y="95.9">DTR</text>
<text x="160.5" y="90.8">VREF</text>
<text x="161.7" y="95.9">CTS</text>
<text x="162.6" y="93.4">ON</text>
<text x="169" y="92.2">13</text>
<text x="169" y="94.7">12</text>
<text x="229.1" y="95.3" transform="rotate(-90 229.1 95.3)">1</text>
<text x="249.4" y="95.3" transform="rotate(-90 249.4 95.3)">1</text>
<text x="31.5" y="98.5">RF_RESET</text>
<text x="54.5" y="100.9">470R</text>
<text x="89.2" y="98.2">BC817-40</text>
<text x="126.3" y="97.3">10</text>
<text x="132.2" y="98.5">GND</text>
<text x="161.8" y="98.5">AD4</text>
<text x="169" y="97.3">11</text>
<text x="295.8" y="98.2">4.7k</text>
<text x="130.7" y="102.4">XBEE</text>
<text x="229.1" y="106.5" transform="rotate(-90 229.1 106.5)">2</text>
<text x="231.8" y="102.8">LED-RED</text>
<text x="249.4" y="106.5" transform="rotate(-90 249.4 106.5)">2</text>
<text x="252.2" y="102.8">LED-GREEN</text>
<text x="274.4" y="106.1">DS18B20</text>
<text x="311.4" y="104.9">2</text>
<text x="311.4" y="102.3">3</text>
<text x="311.4" y="107.4">1</text>
<text x="316.2" y="106.1">DQ</text>
<text x="316.2" y="103.5">VCC</text>
<text x="59.7" y="110.9">10k</text>
<text x="314.7" y="112.6">DS18B20</text>
<text x="316.2" y="108.6">GND</text>
<text x="248.2" y="121.3" transform="rotate(-90 248.2 121.3)">LED1</text>
<text x="137.4" y="128.7">1uF</text>
<text x="152.7" y="128.7">47uF</text>
<text x="167.9" y="128.7">47uF</text>
<text x="183.2" y="128.7">1uF</text>
<text x="249.2" y="155.6">1</text>
<text x="265.4" y="155.6">6</text>
<text x="231.6" y="161.9">USB_RX</text>
<text x="232.8" y="156.8">RP_RX</text>
<text x="233.1" y="159.3">RF_TX</text>
<text x="249.2" y="158.1">2</text>
<text x="249.2" y="160.7">3</text>
<text x="254" y="156.8">1</text>
<text x="254" y="159.3">2</text>
<text x="254" y="161.9">3</text>
<text x="260.6" y="156.8">6</text>
<text x="260.6" y="159.3">5</text>
<text x="260.6" y="161.9">4</text>
<text x="265.4" y="158.1">5</text>
<text x="265.4" y="160.7">4</text>
<text x="276.8" y="159.3">RF_RX</text>
<text x="276.8" y="156.8">RP_TX</text>
<text x="276.8" y="161.9">USB_TX</text>
<text x="252.5" y="165.8">2P2T_SWıTCH</text>
<text x="112.9" y="170.5">LM1117-3V3</text>
<text x="56.2" y="178.5">1</text>
<text x="69.9" y="178.5">2</text>
<text x="83.9" y="179.7">5V</text>
<text x="211.3" y="176.5" transform="rotate(-90 211.3 176.5)">7</text>
<text x="216.4" y="176.5" transform="rotate(-90 216.4 176.5)">11</text>
<text x="56.2" y="181">3</text>
<text x="56.2" y="183.5">5</text>
<text x="69.9" y="181">4</text>
<text x="69.9" y="183.5">6</text>
<text x="83.9" y="182.2">5V</text>
<text x="83.9" y="184.7">GND</text>
<text x="115" y="185.1" transform="rotate(-90 115 185.1)">1</text>
<text x="116.2" y="180.3" transform="rotate(-90 116.2 180.3)">GND</text>
<text x="120.1" y="185.1" transform="rotate(-90 120.1 185.1)">2</text>
<text x="121.3" y="180.3" transform="rotate(-90 121.3 180.3)">OUT</text>
<text x="125.2" y="185.1" transform="rotate(-90 125.2 185.1)">3</text>
<text x="126.4" y="180.3" transform="rotate(-90 126.4 180.3)">IN</text>
<text x="210.1" y="182.2" transform="rotate(-90 210.1 182.2)">x3</text>
<text x="215.2" y="182.2" transform="rotate(-90 215.2 182.2)">x4</text>
<text x="275" y="182.2">USB_TX</text>
<text x="294.9" y="181">1</text>
<text x="294.9" y="183.5">2</text>
<text x="299.7" y="182.2">TXD</text>
<text x="299.7" y="184.7">RTS</text>
<text x="311.6" y="184.7">CBUS0</text>
<text x="311.6" y="182.2">CBUS3</text>
<text x="321.3" y="183.5">15</text>
<text x="321.3" y="181">16</text>
<text x="35.8" y="187.3">DS18B20</text>
<text x="39.4" y="189.8">GND</text>
<text x="55.2" y="191.2">11</text>
<text x="56.2" y="186.1">7</text>
<text x="56.2" y="188.6">9</text>
<text x="69.9" y="186.1">8</text>
<text x="69.9" y="188.6">10</text>
<text x="69.9" y="191.2">12</text>
<text x="83.9" y="187.3">RP_TX</text>
<text x="83.9" y="189.8">RP_RX</text>
<text x="183" y="189.8">5V</text>
<text x="213.6" y="187.3">VBUS</text>
<text x="222.2" y="188.5">1</text>
<text x="234.7" y="189.9">1A</text>
<text x="261.6" y="187.3">5V</text>
<text x="274.8" y="189.8">USB_RX</text>
<text x="294.9" y="186.1">3</text>
<text x="294.9" y="188.6">4</text>
<text x="294.9" y="191.2">5</text>
<text x="299.7" y="187.3">VCCIO</text>
<text x="299.7" y="189.8">RXD</text>
<text x="311.6" y="187.3">CBUS1</text>
<text x="313.6" y="189.8">GND</text>
<text x="321.3" y="191.2">12</text>
<text x="321.3" y="188.6">13</text>
<text x="321.3" y="186.1">14</text>
<text x="332.7" y="189.8">GND</text>
<text x="55.2" y="193.7">13</text>
<text x="55.2" y="196.2">15</text>
<text x="69.9" y="193.7">14</text>
<text x="69.9" y="196.2">16</text>
<text x="83.9" y="194.9">GND</text>
<text x="212" y="192.4">USBDM</text>
<text x="212.3" y="197.4">USBDP</text>
<text x="222.2" y="193.6">2</text>
<text x="236.2" y="197.4">USBDP</text>
<text x="236.2" y="192.4">USBDM</text>
<text x="278" y="192.4">GND</text>
<text x="294.9" y="193.7">6</text>
<text x="294.9" y="196.2">7</text>
<text x="299.7" y="192.4">GND</text>
<text x="299.7" y="194.9">CTS</text>
<text x="299.7" y="197.4">CBUS2</text>
<text x="310.6" y="197.4">3V3OUT</text>
<text x="311.6" y="194.9">RESET</text>
<text x="313.8" y="192.4">VCC</text>
<text x="321.3" y="196.2">10</text>
<text x="321.3" y="193.7">11</text>
<text x="55.2" y="198.8">17</text>
<text x="55.2" y="201.3">19</text>
<text x="55.2" y="203.9">21</text>
<text x="69.9" y="198.8">18</text>
<text x="69.9" y="201.3">20</text>
<text x="69.9" y="203.9">22</text>
<text x="83.9" y="202.5">GND</text>
<text x="142.5" y="199.7">47uF</text>
<text x="167.9" y="199.7">1uF</text>
<text x="213" y="202.5">USBID</text>
<text x="222.2" y="203.7">4</text>
<text x="222.2" y="198.6">3</text>
<text x="254.2" y="199.7">1uF</text>
<text x="275.8" y="200">USBDP</text>
<text x="294.9" y="198.8">8</text>
<text x="299.7" y="200">USBDP</text>
<text x="311.1" y="200">USBDM</text>
<text x="321.3" y="198.8">9</text>
<text x="332.7" y="200">USBDM</text>
<text x="55.2" y="206.4">23</text>
<text x="55.2" y="208.9">25</text>
<text x="69.9" y="206.4">24</text>
<text x="69.9" y="208.9">26</text>
<text x="214.5" y="207.6">GND</text>
<text x="222.2" y="208.8">5</text>
<text x="298.2" y="206.5">FT230XS-R</text>
<text x="39.4" y="210.1">GND</text>
<text x="55.2" y="211.5">27</text>
<text x="55.2" y="214">29</text>
<text x="69.9" y="211.5">28</text>
<text x="69.9" y="214">30</text>
<text x="83.9" y="215.2">GND</text>
<text x="210.1" y="213.3" transform="rotate(-90 210.1 213.3)">x1</text>
<text x="215.2" y="213.3" transform="rotate(-90 215.2 213.3)">x2</text>
<text x="34.1" y="220.3">RF_RESET</text>
<text x="55.2" y="216.6">31</text>
<text x="55.2" y="219.1">33</text>
<text x="55.2" y="221.6">35</text>
<text x="69.9" y="216.6">32</text>
<text x="69.9" y="219.1">34</text>
<text x="69.9" y="221.6">36</text>
<text x="83.9" y="220.3">GND</text>
<text x="208.9" y="218.2" transform="rotate(-90 208.9 218.2)">9</text>
<text x="214" y="219.2" transform="rotate(-90 214 219.2)">10</text>
<text x="219.9" y="219.2">MICRO_USB_MOLEX</text>
<text x="39.4" y="227.9">GND</text>
<text x="55.2" y="224.2">37</text>
<text x="55.2" y="226.7">39</text>
<text x="69.9" y="224.2">38</text>
<text x="69.9" y="226.7">40</text>
<text x="83.9" y="227.9">LED1</text>
<text x="59.6" y="231.9">RPI</text>
<text x="142.5" y="230.2">47uF</text>
<text x="167.9" y="230.2">1uF</text>
<text x="289.7" y="230.2">100nF</text>
<text x="322.8" y="230.2">100nF</text>
<text x="81.4" y="238.1">GND</text>
</g>
<text font-size="1.8" fill="#0f0" x="324.7" y="104.8">27.0</text>
</svg>
